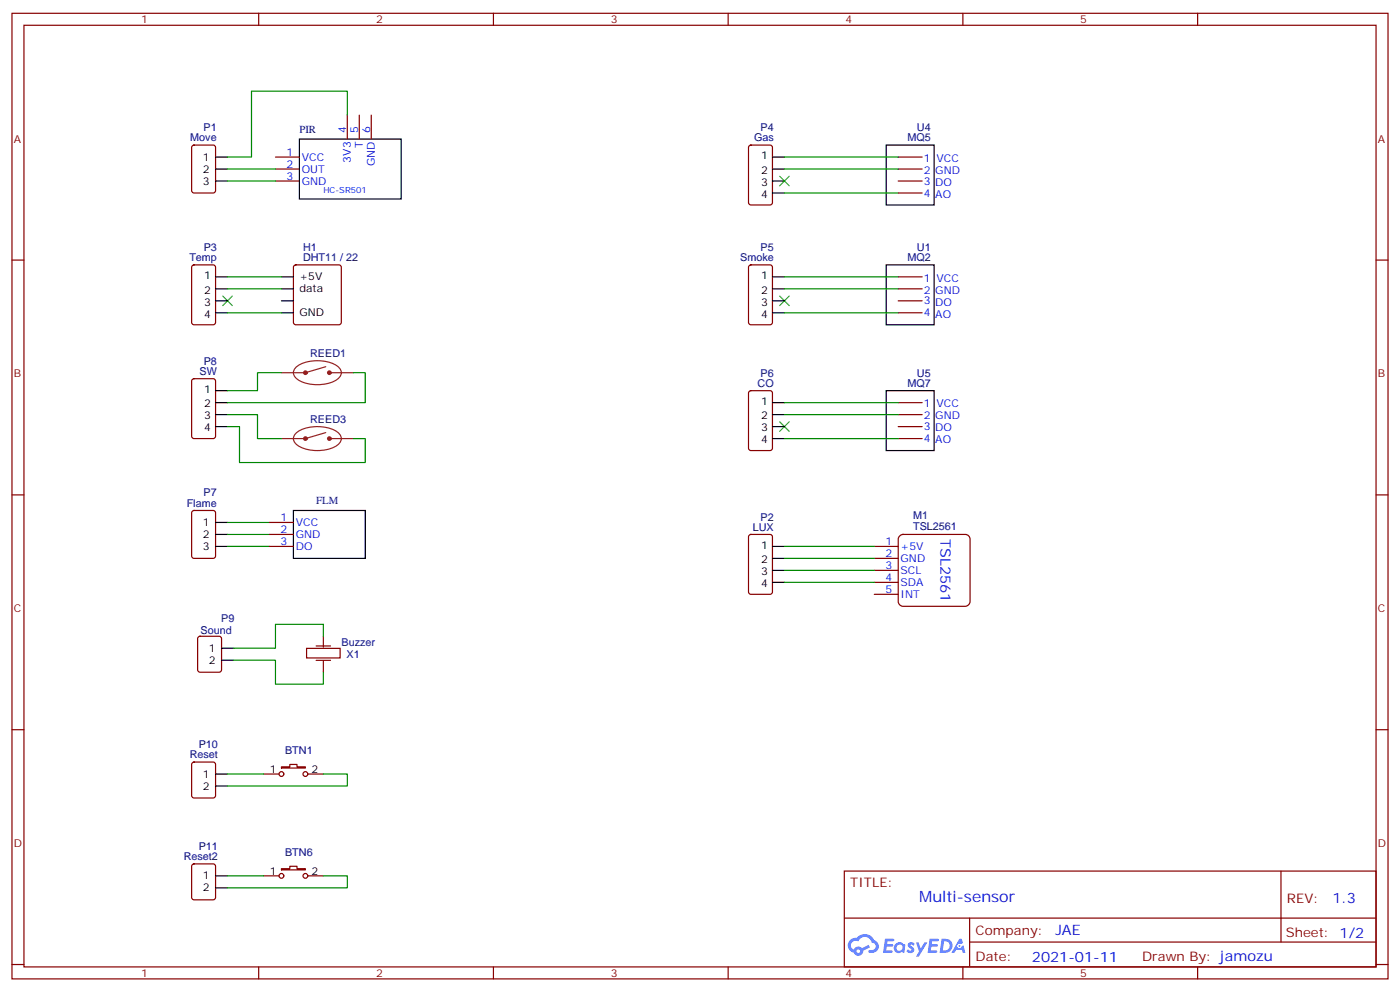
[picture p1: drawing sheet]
<svg xmlns="http://www.w3.org/2000/svg" width="412mm" height="292mm" viewBox="0 0 412 292" stroke-linecap="round" stroke-linejoin="round" font-family="sans-serif">
<g fill="none" stroke="#870000" stroke-width=".35">
<path d="M3.5 3.9h405.4v284.4h-405.4zM7.1 7.4h398.2v277.3h-398.2zM76.2 3.9v3.5M145.3 3.9v3.5M214.5 3.9v3.5M283.6 3.9v3.5M352.8 3.9v3.5M3.5 76.6h3.6M405.3 76.6h3.6M3.5 145.7h3.6M405.3 145.7h3.6M3.5 214.9h3.6"/>
<path d="M405.3 214.9h3.6M248.7 256.5h156.6v28.2h-156.6zM377.3 256.5v20.9M248.7 270.4h156.5M285.6 277.4h119.6M285.6 270.4v14.1M3.5 284h3.6M76.2 284.7v3.6M145.3 284.7v3.6M214.5 284.7v3.6M283.6 284.7v3.6M352.8 284.7v3.6"/>
<path d="M405.3 284h3.6"/>
</g>
<g fill="#5487ff">
<path d="M267.7 277.7a1.22 1.22 0 0 1 1.7 .2l-.4 .6a.47 .47 0 0 0-.3-.4 .47 .47 0 0 0-.5 .2l.1 .2a1.14 1.14 0 0 1 .8 1.8 1.14 1.14 0 0 1-1.9 0l-.2-.2 .5-.6 .7 .5a.29 .29 0 0 0 .3-.3 .29 .29 0 0 0-.2-.3 1.04 1.04 0 0 1-.6-1.7z"/>
<path d="M260.7 276.4h2.4l.3 .2-.2 .5-1.8 .1-.1 .8h1.5l.3 .4-.3 .4h-1.6l-.2 1.1h1.7l.2 .3-.2 .3-2.6 .1z"/>
<path d="M273.8 276.4h2.4l.3 .2-.1 .5-1.8 .1-.2 .8h1.6l.3 .4-.4 .4h-1.6l-.1 1.1h1.7l.2 .3-.2 .3-2.6 .1z"/>
<path d="M282.6 276.4h.7l.3 1.3-.6 .3a.69 .69 0 0 0-1 .3 .69 .69 0 0 0 .4 .9 .69 .69 0 0 0 .9-.6l.5-.2 .6 2.2h-.8l-.2-.9h-1.8l-.5 .9h-.8z"/>
<path d="M269.8 277.5h.8l.6 1.8 1.1-1.8h.9l-2.6 4.2h-.8l.9-1.5z"/>
<path d="M277.4 276.4l-.6 4.2h1.3a2.11 2.11 0 0 0 2.5-2.1 2.11 2.11 0 0 0-2.5-2.1zM278.1 277.2a1.39 1.39 0 0 1 1.7 1.4 1.39 1.39 0 0 1-1.8 1.3h-.3z"/>
<path d="M263.7 278.1a1.54 1.54 0 0 0-.1 2.1 1.54 1.54 0 0 0 2.2 .1l.6 .3 .3-2.3-.2-.3h-.4a1.49 1.49 0 0 0-2.4 .1zM264 279.1a.94 .94 0 0 1 1.8 0 .94 .94 0 0 1-1.8 0z"/>
<path d="M250.4 276.8a2.18 2.18 0 0 0 1.1 3.7 1.44 1.44 0 0 0 1.6 .9 1.44 1.44 0 0 0 1.2-1.4l2-1-.5-.8-1.9 1a1.47 1.47 0 0 0-2.4 .4 1.39 1.39 0 0 1-.7-1.9 1.39 1.39 0 0 1 2-.5 2.12 2.12 0 0 1 2.2-1.3 2.12 2.12 0 0 1 1.9 1.7 1.14 1.14 0 0 1 1.1 1.4 1.14 1.14 0 0 1-1.7 .7 .43 .43 0 0 0-.5 .4 .43 .43 0 0 0 .4 .5 1.98 1.98 0 0 0 2.5-1.2 1.98 1.98 0 0 0-1.2-2.6 3.1 3.1 0 0 0-5.3-.6l-.9 .1zM252.3 280.1a.55 .55 0 0 1 1.1 0 .55 .55 0 0 1-1.1 0z"/>
<circle cx="282.6" cy="278.5" r=".26"/>
</g>
<g fill="none" stroke="#870000" stroke-width=".35">
<path d="M102.3 33.9v7.1M105.8 33.9v7.1M109.4 33.9v7.1M56.7 42.9l.4-.2h5.7l.6 .5 .1 12.9-.5 .7h-5.9l-.6-.4-.1-13zM81.1 49.8h7.1M81.1 53.3h7.1M81.1 46.2h7.1M220.7 42.9l.5-.2h5.6l.7 .5v16.5l-.4 .6-5.9 .1-.7-.5v-16.5zM264.6 49.8h7M264.6 53.3h7M264.6 46.2h7M264.6 56.8h7"/>
<path d="M56.7 78.2l.4-.2h5.7l.6 .4 .1 16.5-.5 .7h-5.9l-.6-.4-.1-16.5zM86.7 78.2l.4-.2h12.7l.5 .2 .2 .5v16.2l-.2 .5-.5 .2h-12.7l-.5-.2-.2-.5v-16.2zM220.7 78.2l.5-.2h5.6l.7 .4v16.5l-.4 .7h-5.9l-.7-.4v-16.5zM264.6 81.5h7M264.6 85.1h7M264.6 88.6h7M264.6 92.1h7M56.7 111.7l.4-.2h5.7l.6 .4 .1 16.5-.5 .7-5.9 .1-.6-.5-.1-16.5zM220.7 115.2l.5-.2h5.6l.7 .5v16.5l-.4 .6-5.9 .1-.7-.5v-16.5zM264.6 118.6h7M264.6 122.1h7M264.6 125.6h7"/>
<path d="M264.6 129.2h7M56.7 150.5l.4-.2h5.7l.6 .4 .1 13-.5 .7h-5.9l-.6-.4-.1-13zM220.7 157.6l.5-.2h5.6l.7 .4v16.5l-.4 .7h-5.9l-.7-.4v-16.5zM58.4 187.6l.5-.2h5.7l.6 .4 .1 9.4-.5 .7h-5.9l-.6-.4-.1-9.4zM56.7 224.6l.4-.2h5.7l.6 .4 .1 9.5-.5 .6-5.9 .1-.6-.5-.1-9.4zM56.7 254.6l.4-.2h5.7l.6 .4 .1 9.5-.5 .6-5.9 .1-.6-.5-.1-9.4z"/>
</g>
<g fill="none" stroke="#000" stroke-width=".35">
<path d="M63.5 53.3h3.5M63.5 46.2h3.5M63.5 49.8h3.5M88.2 41h30v17.6h-30zM227.5 53.3h3.6M227.5 46.2h3.6M227.5 49.8h3.6M227.5 56.8h3.6M261.1 42.7h14.1v17.7h-14.1zM261.1 78h14.1v17.6h-14.1zM63.5 81.5h3.5M63.5 85.1h3.5"/>
<path d="M63.5 88.6h3.5M63.5 92.1h3.5M82.9 81.5h3.5M82.9 85.1h3.5M82.9 88.6h3.5M82.9 92.1h3.5M227.5 81.5h3.6M227.5 85.1h3.6M227.5 88.6h3.6M227.5 92.1h3.6M63.5 115h3.5M63.5 118.6h3.5"/>
<path d="M227.5 118.6h3.6M261.1 115h14.1v17.7h-14.1zM63.5 122.1h3.5M63.5 125.6h3.5M227.5 122.1h3.6M227.5 125.6h3.6M227.5 129.2h3.6M63.5 153.8h3.5M63.5 157.4h3.5M63.5 160.9h3.5M227.5 160.9h3.6M227.5 164.4h3.6"/>
<path d="M227.5 168h3.6M227.5 171.5h3.6M65.3 190.9h3.5M65.3 194.4h3.5M63.5 227.9h3.5M63.5 231.5h3.5M63.5 257.9h3.5M63.5 261.4h3.5"/>
</g>
<path d="M229.7 51.9l2.8 2.8M232.5 51.9l-2.8 2.8M65.6 87.2l2.8 2.8M68.4 87.2l-2.8 2.8M229.7 87.2l2.8 2.8M232.5 87.2l-2.8 2.8M229.7 124.2l2.8 2.8M232.5 124.2l-2.8 2.8" fill="none" stroke="#3c3" stroke-width=".35"/>
<g fill="none" stroke="#008700" stroke-width=".35">
<path d="M102.3 33.9v-7.1h-28.2v19.4h-7.1M67 53.3h14.1M67 49.8h14.1M231.1 49.8h33.5M231.1 46.2h33.5M231.1 56.8h33.5M67 92.1h15.9M67 81.5h15.9M67 85.1h15.9M231.1 92.1h33.5M231.1 81.5h33.5M231.1 85.1h33.5"/>
<path d="M82.9 109.7h-7.1v5.3h-8.8M104.1 109.7h3.5v8.9h-40.6M231.1 118.6h33.5M67 122.1h8.8v7.1h7.1M67 125.6h3.6v10.6h37v-7h-3.5M231.1 122.1h33.5M231.1 129.2h33.5M68.8 194.4h12.3v7.1h14.1v-3.6M95.2 187.4v-3.6h-14.1v7.1h-12.3"/>
</g>
<path d="M87.2 108.1a11.3 11.3 0 0 1 12.6 0 2.18 2.18 0 0 1-.6 3.7 11.6 11.6 0 0 1-12-.4 2.06 2.06 0 0 1 0-3.3zM96 108l-6 1.7h-7.1M97 109.7h7.1M87.2 127.5a11.3 11.3 0 0 1 12.6 0 2.18 2.18 0 0 1-.6 3.7 11.6 11.6 0 0 1-12-.4 2.06 2.06 0 0 1 0-3.3zM96 127.4l-6 1.8h-7.1M97 129.2h7.1" fill="none" stroke="#8c2424" stroke-width=".35"/>
<g fill="none" stroke="#8c2424" stroke-width=".71">
<circle cx="90" cy="109.7" r=".35"/>
<circle cx="97" cy="109.7" r=".35"/>
<circle cx="90" cy="129.2" r=".35"/>
<circle cx="97" cy="129.2" r=".35"/>
</g>
<path d="M90.3 190.9h9.9v2.8h-9.9zM93.1 194.5h4.3M93.1 190.2h4.3M95.2 187.4v3.2M95.2 194.7v3.2" fill="none" stroke="#850000" stroke-width=".35"/>
<path d="M264.9 158l1.1-.6h18.3a1.41 1.41 0 0 1 1.5 1.4v18.3a1.51 1.51 0 0 1-1.5 1.4h-18.3a1.51 1.51 0 0 1-1.4-1.4v-18.3z" fill="#fff" stroke="#800000" stroke-width=".35"/>
<g fill="none" stroke="#870000" stroke-width=".35">
<path d="M79.4 157.4h7M79.4 153.8h7M79.4 160.9h7M257.5 160.9h7.1M257.5 164.4h7.1M257.5 168h7.1M257.5 171.5h7.1M257.5 175h7.1M77.6 227.9h4.6M82.9 225.8h2.5v-.7h2.1v.7h2.5v.4h-7.1zM90.7 227.9h4.5M77.6 257.9h4.6"/>
<path d="M82.9 255.8h2.5v-.7h2.1v.7h2.5v.4h-7.1zM90.7 257.9h4.5"/>
<circle cx="82.9" cy="227.9" r=".71"/>
<circle cx="90" cy="227.9" r=".71"/>
<circle cx="82.9" cy="257.9" r=".71"/>
<circle cx="90" cy="257.9" r=".71"/>
</g>
<path d="M67 153.8h12.4M67 157.4h12.4M67 160.9h12.4M231.1 160.9h26.4M231.1 164.4h26.4M231.1 168h26.4M231.1 171.5h26.4M67 227.9h10.6M95.2 227.9h7.1v3.6h-35.3M67 257.9h10.6M95.2 257.9h7.1v3.5h-35.3" fill="none" stroke="#008700" stroke-width=".35"/>
<path d="M86.4 150.3h21.2v14.1h-21.2z" fill="none" stroke="#000" stroke-width=".35"/>
<text font-size="4.6" fill="#00f" x="270.8" y="265.5">Multi-sensor</text>
<g font-size="4.2" fill="#00f">
<text x="277" y="158.7" transform="rotate(90 277 158.7)">TSL2561</text>
<text x="392.5" y="265.8">1.3</text>
<text x="310.9" y="275.3">JAE</text>
<text x="304" y="283.1">2021-01-11</text>
</g>
<g font-size="3.9" fill="#800">
<text x="250.5" y="261.1">TITLE:</text>
<text x="379.1" y="265.8">REV:</text>
<text x="287.4" y="275.3">Company:</text>
<text x="378.7" y="275.9">Sheet: 1/2</text>
<text x="287.4" y="283">Date:</text>
<text x="336.4" y="283.1">Drawn By: jamozu</text>
</g>
<g font-size="3.2" fill="#800">
<text x="41.6" y="6.9">1</text>
<text x="110.8" y="6.9">2</text>
<text x="179.9" y="6.9">3</text>
<text x="249.1" y="6.9">4</text>
<text x="318.2" y="6.9">5</text>
<text x="4.1" y="42">A</text>
<text x="405.9" y="42">A</text>
<text x="4.1" y="111.2">B</text>
<text x="405.9" y="111.2">B</text>
<text x="4.1" y="180.3">C</text>
<text x="405.9" y="180.3">C</text>
<text x="4.1" y="249.4">D</text>
<text x="405.9" y="249.4">D</text>
<text x="41.6" y="287.7">1</text>
<text x="110.8" y="287.7">2</text>
<text x="179.9" y="287.7">3</text>
<text x="249.1" y="287.7">4</text>
<text x="318.2" y="287.7">5</text>
</g>
<g font-size="3.2" fill="#000080">
<text x="56.1" y="41.7">Move</text>
<text x="59.9" y="38.6">P1</text>
<text x="88.2" y="39.2">PIR</text>
<text x="222.1" y="41.7">Gas</text>
<text x="224.1" y="38.6">P4</text>
<text x="267.3" y="41.7">MQ5</text>
<text x="270.1" y="38.6">U4</text>
<text x="55.8" y="76.9">Temp</text>
<text x="60" y="73.9">P3</text>
<text x="89.3" y="76.9">DHT11 / 22</text>
<text x="89.3" y="73.9">H1</text>
<text x="218.1" y="76.9">Smoke</text>
<text x="224.1" y="73.9">P5</text>
<text x="267.3" y="76.9">MQ2</text>
<text x="270.1" y="73.9">U1</text>
<text x="60" y="107.4">P8</text>
<text x="91.4" y="105.2">REED1</text>
<text x="58.8" y="110.5">SW</text>
<text x="223.2" y="114">CO</text>
<text x="224.1" y="111">P6</text>
<text x="267.3" y="114">MQ7</text>
<text x="270.1" y="110.9">U5</text>
<text x="91.4" y="124.6">REED3</text>
<text x="55" y="149.3">Flame</text>
<text x="59.9" y="146.2">P7</text>
<text x="93.1" y="148.6">FLM</text>
<text x="224.1" y="153.3">P2</text>
<text x="269" y="152.9">M1</text>
<text x="221.8" y="156.3">LUX</text>
<text x="269" y="156.1">TSL2561</text>
<text x="65.2" y="183.2">P9</text>
<text x="59.1" y="186.7">Sound</text>
<text x="100.6" y="190.3">Buzzer</text>
<text x="102.1" y="193.8">X1</text>
<text x="58.5" y="220.3">P10</text>
<text x="55.9" y="223.3">Reset</text>
<text x="84" y="222">BTN1</text>
<text x="58.5" y="250.3">P11</text>
<text x="84" y="252">BTN6</text>
<text x="54.1" y="253.3">Reset2</text>
</g>
<g font-size="3.2" fill="#00f">
<text x="102" y="39.2" transform="rotate(-90 102 39.2)">4</text>
<text x="105.5" y="39.2" transform="rotate(-90 105.5 39.2)">5</text>
<text x="109" y="39.2" transform="rotate(-90 109 39.2)">6</text>
<text x="84.4" y="45.9">1</text>
<text x="88.9" y="47.3">VCC</text>
<text x="103.4" y="47.9" transform="rotate(-90 103.4 47.9)">3V3</text>
<text x="106.9" y="43.6" transform="rotate(-90 106.9 43.6)">T</text>
<text x="272.1" y="47.7">1</text>
<text x="275.9" y="47.7">VCC</text>
<text x="84.4" y="49.4">2</text>
<text x="84.4" y="53">3</text>
<text x="88.9" y="50.8">OUT</text>
<text x="110.4" y="48.9" transform="rotate(-90 110.4 48.9)">GND</text>
<text x="272.1" y="51.2">2</text>
<text x="275.5" y="51.2">GND</text>
<text x="88.9" y="54.4">GND</text>
<text x="272.1" y="54.4">3</text>
<text x="272.1" y="57.9">4</text>
<text x="275.5" y="54.7">DO</text>
<text x="275.5" y="58.2">AO</text>
<text x="272.1" y="82.9">1</text>
<text x="275.9" y="82.9">VCC</text>
<text x="272.1" y="86.5">2</text>
<text x="272.1" y="89.6">3</text>
<text x="275.5" y="86.5">GND</text>
<text x="275.5" y="90">DO</text>
<text x="272.1" y="93.2">4</text>
<text x="275.5" y="93.5">AO</text>
<text x="272.1" y="120">1</text>
<text x="275.9" y="120">VCC</text>
<text x="272.1" y="123.5">2</text>
<text x="275.5" y="123.5">GND</text>
<text x="272.1" y="126.7">3</text>
<text x="272.1" y="130.2">4</text>
<text x="275.5" y="127">DO</text>
<text x="275.5" y="130.6">AO</text>
<text x="82.6" y="153.5">1</text>
<text x="87.1" y="154.9">VCC</text>
<text x="82.6" y="157">2</text>
<text x="82.6" y="160.5">3</text>
<text x="87.1" y="158.4">GND</text>
<text x="87.1" y="162">DO</text>
<text x="260.8" y="160.5">1</text>
<text x="265.3" y="162">+5V</text>
<text x="260.8" y="164.1">2</text>
<text x="260.8" y="167.6">3</text>
<text x="265.3" y="165.5">GND</text>
<text x="260.8" y="171.1">4</text>
<text x="265.3" y="169">SCL</text>
<text x="265.3" y="172.5">SDA</text>
<text x="260.8" y="174.7">5</text>
<text x="265.3" y="176.1">INT</text>
</g>
<g font-size="3.2">
<text x="59.7" y="47.3">1</text>
<text x="224.2" y="47">1</text>
<text x="59.7" y="50.8">2</text>
<text x="224.2" y="51.2">2</text>
<text x="59.7" y="54.4">3</text>
<text x="224.2" y="54.7">3</text>
<text x="224.2" y="58.2">4</text>
<text x="60.2" y="82.2">1</text>
<text x="88.2" y="82.6">+5V</text>
<text x="224.2" y="82.2">1</text>
<text x="60.2" y="86.5">2</text>
<text x="60.2" y="90">3</text>
<text x="88.2" y="86.1">data</text>
<text x="224.2" y="86.5">2</text>
<text x="224.2" y="90">3</text>
<text x="60.2" y="93.5">4</text>
<text x="88.2" y="93.2">GND</text>
<text x="224.2" y="93.5">4</text>
<text x="60.2" y="115.7">1</text>
<text x="60.2" y="120">2</text>
<text x="224.2" y="119.3">1</text>
<text x="60.2" y="123.5">3</text>
<text x="224.2" y="123.5">2</text>
<text x="60.2" y="127">4</text>
<text x="224.2" y="127">3</text>
<text x="224.2" y="130.6">4</text>
<text x="59.7" y="154.9">1</text>
<text x="59.7" y="162">3</text>
<text x="59.7" y="158.4">2</text>
<text x="224.2" y="161.6">1</text>
<text x="224.2" y="165.8">2</text>
<text x="224.2" y="169.4">3</text>
<text x="224.2" y="172.9">4</text>
<text x="61.5" y="191.9">1</text>
<text x="61.5" y="195.5">2</text>
<text x="79.5" y="227.6">1</text>
<text x="91.7" y="227.6">2</text>
<text x="59.7" y="229">1</text>
<text x="59.7" y="232.5">2</text>
<text x="79.5" y="257.6">1</text>
<text x="91.7" y="257.6">2</text>
<text x="59.7" y="259">1</text>
<text x="59.7" y="262.5">2</text>
</g>
<text font-size="2.5" fill="#00f" x="95.2" y="56.8">HC-SR501</text>
</svg>
